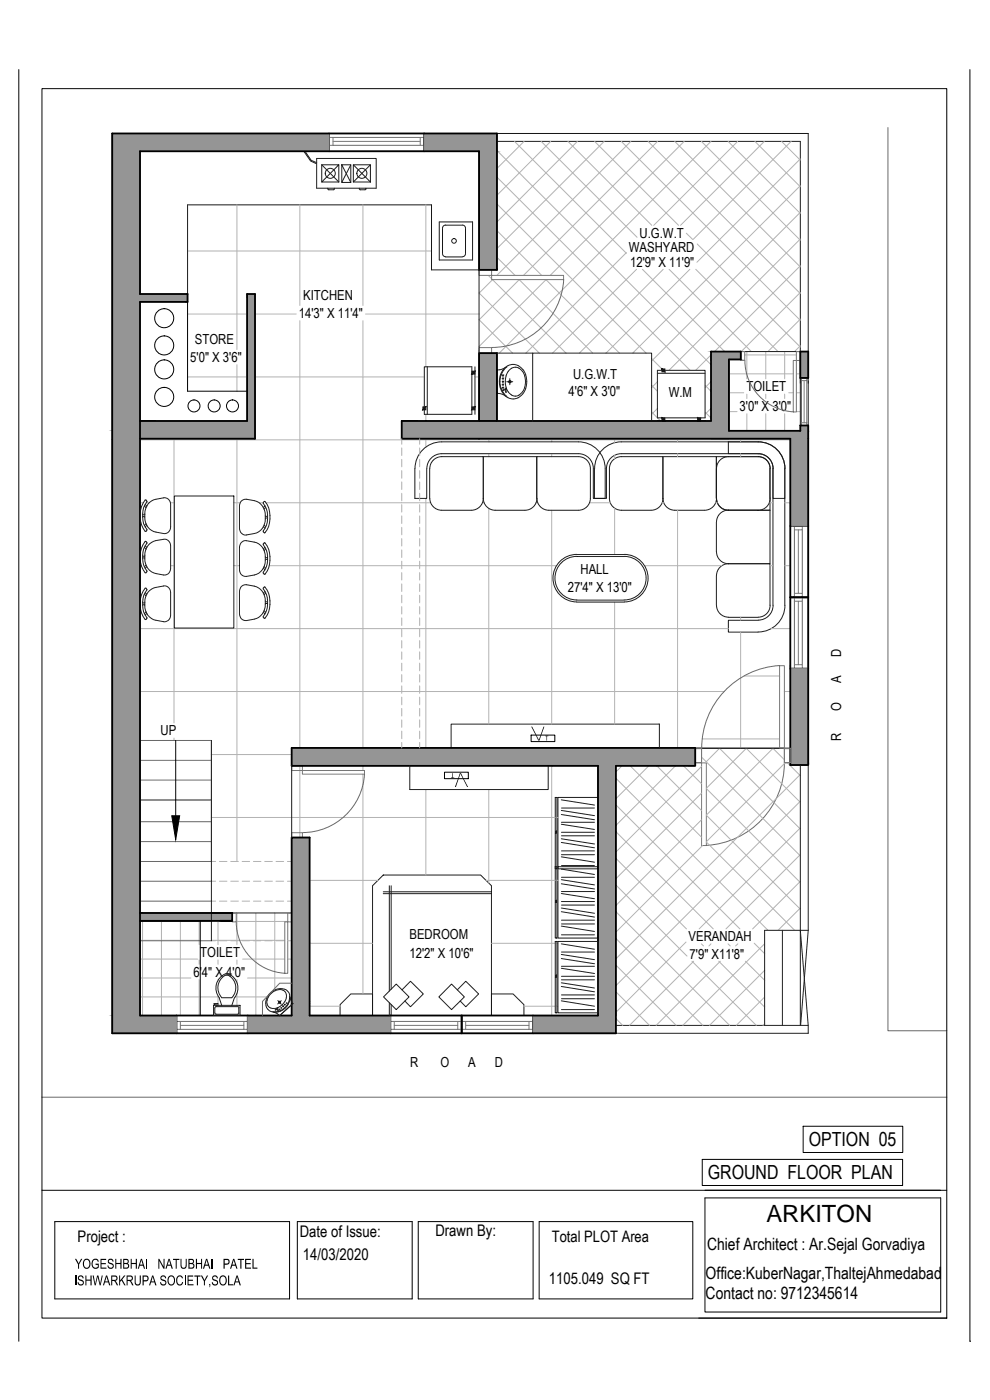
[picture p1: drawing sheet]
<svg xmlns="http://www.w3.org/2000/svg" width="297mm" height="420mm" viewBox="0 0 297 420" stroke-linecap="round" stroke-linejoin="round" font-family="sans-serif">
<!-- layer: window -->
<g fill="none" stroke="#696969" stroke-width=".3">
<path d="M266.4 38.3v271h17.7M33.7 40.1v270M99.9 41.2h26.2M99.9 43.6h26.2M169.1 83.9a21.7 21.7 0 0 1-21.6 20.4M223.5 108.2a15.5 15.5 0 0 0 14.6 15.4M240.5 114.2v12.7M242.1 114.2v12.7M238.4 159v19.1M240.7 159v19.1M233.9 199.7a24.8 24.8 0 0 0-23.4 24.8M238.4 180.4v19.1"/>
<path d="M240.7 180.4v19.1M42 222.2h21.4v36.3h-21.4M42 234.1h21.4M42 235.8v69M42 228.2h21.4M109.4 232.3a18.6 18.6 0 0 1-18.6 17.6M235.3 228.9a24.8 24.8 0 0 1-23.4 24.8M42 252.6h21.4M42 246.6h21.4M42 240.1h21.4M42 264.5h21.4M42 270.4h21.4"/>
<path d="M70.9 276.6a15.5 15.5 0 0 0 14.6 15.5M42 282.3h21.4M87.5 295.1h-3.6l-5.1 5.4v4.3M54.1 308.9h19.1M54.1 306.5h19.1M118.3 308.9h19M118.3 306.5h19M139.7 308.9h19M139.7 306.5h19M12.6 329.3h271.5"/>
</g>
<!-- layer: tiles -->
<g fill="none" stroke="#b2b2b2" stroke-width=".3">
<path d="M149.1 53.2l58 57.9M149.1 45.2l64.2 64.2M149.2 42.4l-.1 .2M154.4 42.4l33.5 33.6M157.2 42.4l-8.1 8.2M162.4 42.4l28.7 28.8M165.2 42.4l-16.1 16.2M170.4 42.4l25.2 25.2M173.2 42.4l-24.1 24.2M178.4 42.4l25.2 25.2M181.3 42.4l-32.2 32.2M186.4 42.4l53.7 53.8"/>
<path d="M189.3 42.4l-40.2 40.2M194.5 42.4l45.6 45.7M197.3 42.4l-40.2 40.2M202.5 42.4l37.6 37.7M205.3 42.4l-40.2 40.2M210.5 42.4l29.6 29.7M213.3 42.4l-63.5 63.6M218.5 42.4l21.6 21.7M221.3 42.4l-25.2 25.2M226.5 42.4l13.6 13.7M229.3 42.4l-25.1 25.2M234.5 42.4l5.6 5.7"/>
<path d="M237.4 42.4l-29.4 29.5M240.1 47.7l-31 31M240.1 55.7l-50.3 50.3M56.3 75.3h73.2M71.1 61.5v43.4M90 61.5v30.2M108.9 61.5v30.2M127.8 61.5v48.6M149.1 77.2l5.4 5.4M149.1 69.2l13.4 13.4M149.1 61.2l44.8 44.8M187.9 75.8l-30.1 30.2"/>
<path d="M205.9 70l1.9 1.9M209.2 73.2l30.9 31M240.1 63.7l-44.6 44.6M240.1 71.7l-39.4 39.4M240.1 79.8l-25.7 25.7M56.3 94.2h17.8M76.5 94.2h12.4M90 96.2v155.1M108.9 96.2v135M109.7 94.2h34M143.7 95.9l10.1 10.1M143.7 87.9l18.1 18.1"/>
<path d="M143.7 96l12.1-12.1 22.1 22.1M143.7 88l4.1-4.1 22 22.1M146.5 82.6l1 1.1M191 80.8l-25.2 25.2M192.8 80.8l24.6 24.7M199 80.8l-25.2 25.2M200.8 80.8l24.6 24.7M207 80.8l-25.2 25.2M208.8 80.8l24.6 24.7M240.1 87.8l-17.7 17.7M240.1 95.8l-9.7 9.7M56.3 113.1h17.8"/>
<path d="M71.1 109.4v8M76.5 113.1h50.8M142.5 113.1h1.2M144.1 104.3l-.4-.3 20.1-20.1 22.1 22.1M195.5 115.6l1.7 1.8M195.5 107.6l3.5 3.5M197.2 114.6l-1.7 1.7M211.6 115.6l1.7 1.8M213.3 106.5l-4.6 4.6M213.3 114.5l-1.7 1.8M218.7 112.2h19.3M218.7 117.9h4.5"/>
<path d="M223.4 106.5h15.5M224.1 105.5v8.2M224.1 118.3v1.3M229.8 105.5v8.2M229.8 118.3v1.3M235.4 105.5v8.2M235.4 118.3v1.3M236.7 117.9h1.3M238.9 117.9h1.2M238.9 112.2h1.2M240.1 103.8l-1.7 1.7M42 132h195.1"/>
<path d="M52.2 131.7v85.3M71.1 131.7v126.8M127.8 124.3v2M127.8 131.7v2.5M146.7 131.7v.9M146.7 136.2v.8M165.5 131.7v.9M165.5 136.2v.8M184.4 131.7v1.2M184.4 136.6v1.1M195.5 123.6l2.7 2.7M197.2 122.6l-1.7 1.7"/>
<path d="M203.3 131.7v.9M203.3 136.2v.8M210.5 125.4l-.7 .7M211.6 123.7l1.7 1.7M213.3 122.5l-1.7 1.8M218.7 129.2h21.4M218.7 123.5h2.5M222.2 131.7v.9M222.2 136.2v.8M224.1 124.2v5.1M229.8 124.2v5.1M235.4 124.2v5.1"/>
<path d="M238.9 123.5h1.2M42 150.9h1M43.9 150.9h.9M51.1 150.9h1.2M70.2 150.9h1.9M77.8 150.9h1.1M79.8 150.9h49.4M127.8 149.6v80.2M144.8 150.9h.5M146.7 152.6v64.7M160.8 150.9h.5M165.5 153.1v64.2"/>
<path d="M176.9 150.9h6.2M184.4 152.5v13.9M198.6 150.9h.6M203.3 153.1v76.7M214.7 150.9h.5M231 150.9h.9M235.5 150.9h1.6M42 169.8h.4M51.2 169.8h1.1M70.2 169.8h1.7M80.8 169.8h86.2M193.4 169.8h23.2"/>
<path d="M231 169.8h.9M235.5 169.8h1.6M42 188.7h176.5M184.4 180.7v36.6M222.2 185.3v.9M222.2 189.7v34.9M231.4 188.7h5.7M42 207.5h175.3M223.3 202.9h10.6M235.3 207.5h1.8M52.2 221.5v.7M63.4 226.5h145.2"/>
<path d="M108.9 232.3v66M127.8 237v25.6M146.7 224.5v5.3M146.7 237v28M165.5 224.5v85.6M184.4 224.5v85.6M184.8 233.6l45.6 45.6M186.6 229.8l-1.8 1.9M189.1 229.8l21.4 21.5M194.7 229.8l-9.9 9.9M197.1 229.8l13.4 13.5M202.7 229.8l-17.9 17.9"/>
<path d="M205.1 229.8l5.4 5.4M210.5 227.2l29.6 29.7M210.5 230l-25.7 25.7M210.5 238l-25.7 25.7M210.7 221.8h23.2M211.6 229l4.3-4.4 24.2 24.2M211.9 236.7l28.2 28.2M223.9 224.6l16.2 16.2M224 224.6l-12.1 12M231.9 224.6l3.4 3.4M232 224.6l-20.1 20M235.6 229l-23.7 23.6"/>
<path d="M236.3 229l3.8 3.8M240.1 232.4l-55.3 55.4M63.4 245.3h103.2M167.1 245.3h.3M179.4 245.3h5.4M184.8 257.6l21.2 21.2M184.8 249.6l29.2 29.2M184.8 241.6l37.2 37.2M210.5 246l-25.7 25.8M210.8 253.8l-26 26M211.9 252.7l26.5 26.5M211.9 244.7l28.2 28.2"/>
<path d="M240.1 240.5l-55.3 55.3M240.1 248.5l-30.3 30.3M240.1 256.5l-22.3 22.3M42 276.5h18.1M42.8 276.4v28.4M48.4 276.4v28.4M54.1 276.4v28.4M59.7 276.4v7.1M63.4 276.5h6.3M65.4 276.4v7.1M70.9 276.5h15.4M71.1 274v9.5"/>
<path d="M76.8 274v30.8M82.4 274v22.7M92.9 264.2h20.5M145.8 264.2h20.8M167.1 264.2h.3M179.4 264.2h5.4M184.8 273.6l34.1 34.1M184.8 265.6l21.3 21.3M240.1 264.5l-14.3 14.3M240.1 272.5l-6.7 6.7M42 299.2h23.6M42 293.5h15.3"/>
<path d="M42 287.8h17.3M42 282.2h18.1M59.7 288.1v1.3M59.7 294v10.8M63.4 282.2h22M65.4 288.1v1.3M65.4 294v.2M65.4 299v2.7M70.5 299.2h9.6M71.1 288.1v1.3M71.1 294v1.1M71.1 298v3.7"/>
<path d="M72.8 287.8h12.6M74.3 293.5h13.2M86.3 287.8h1.2M92.9 283.1h18.9M147.5 283.1h19.1M167.1 283.1h.3M179.4 283.1h5.4M184.8 297.7l10.1 10M184.8 289.7l18.1 18M184.8 281.7l26.1 26M205.8 282.7l-21 21.1M207.6 288.5l19.3 19.2"/>
<path d="M208.1 288.5l-19.2 19.2M210.5 283.3l.6 .6M213.3 283.3l-.6 .6M215.7 288.5l13.7 13.7M216.1 288.5l-19.2 19.2M218.5 283.3l.6 .6M221.4 283.3l-.7 .6M223.7 288.5l5.7 5.7M226.3 283.1l3.1 3.1M229.4 283.2l-24.5 24.5M229.4 291.2l-16.5 16.5M229.4 299.2l-8.5 8.5"/>
<path d="M92.9 302h9.1M157.2 302h9.4M167.1 302h.3M179.4 302h5.4M184.8 305.7l2 2M229.4 307.3l-.5 .4"/>
</g>
<!-- layer: furniture -->
<g fill="none" stroke="#1d1d1d" stroke-width=".3">
<path d="M91.2 45.4l2 2.9 1.7 .8M91.4 45.3l2 2.8 1.6 .7M95 47.6h17.9v8.9h-17.9zM96.5 49.5h5.2l-5.2 5.1h5.2M96.5 49.5l5.2 5.1M96.5 49.5v5.1M98.4 56.5l.1 .4 1.5 .1M100.3 56.5v.2M100.3 56.6l-.3 .4M101.7 49.5v5.1M102.5 49.5h2.8v5.3h-2.8zM102.5 49.5l2.8 5.3"/>
<path d="M105.3 49.5l-2.8 5.3M106 49.5h5.1v5.1h-5.1zM106 49.5l5.1 5.1M107.8 56.5l.3 .5 1.6-.1 .1-.4M111.1 49.5l-5.1 5.1M149.1 40.1h93.4v87.6M149.1 42.4h91v85.3M131.8 66.6h10v11.4h-10zM133.7 67.6h5M133.7 77.1h5M133.7 67.5a.95 .95 0 0 0-.9 1v7.6a.95 .95 0 0 0 .9 1M138.7 67.5a.95 .95 0 0 1 1 1v7.6a.95 .95 0 0 1-1 1"/>
<path d="M56.3 88.2v-26.7h73.2v19.5h14.2v25M127.3 110.1h14.3v14.2h-14.3zM128.2 110.1v14.2M142.5 110.1v14.2M149.1 106h10.7M149.8 111h-.7v7.1h.7M149.9 118.1l1.8 .8M150.2 112.5a5.4 5.4 0 0 0 3.4 7.2l1.9-.3M150.3 112.6l-.3 1.9 .3 2M150.4 116.5l.3 .7 1.2-.7M150.7 117.3l.5 .8M150.9 113.5l-.2 .2"/>
<path d="M150.9 113.5h.1M150.9 112.5l-.2 .3M150.9 112.5h.1M150.9 116.2l-.2 .3M150.9 116.2h.1M150.9 115.3l-.2 .3M150.9 115.3h.1M151 113.6l-.1 .2M151 112.6l-.1 .3M151 116.3l-.1 .3M151 115.4l-.1 .3M151.2 118.1l.9 .9"/>
<path d="M151.2 111l-.8 1.5M151.7 116.8l.1 1.1M151.7 110.2l-1.8 .8M151.7 116.9l-1 .5M152 116.7l-.2 .5 .2 .5M152 114.6h1.9M152.1 110.1l-.9 .9M153 113.6v1.9M153.5 118.5a5.1 5.1 0 0 1 .3-8.1 3.3 3.3 0 0 1 3.8 3.7 4.6 4.6 0 0 1-1.9 4.4M153.5 118.6a2.18 2.18 0 0 0 2.2 0M155.5 109.7l.3 .2a4.4 4.4 0 0 1 1.9 2.6M155.5 109.7a3.9 3.9 0 0 0-5.3 2.8"/>
<path d="M157.7 112.5a5.7 5.7 0 0 1-2.2 6.9M197.2 111.1h14.4v14.3h-14.4zM197.2 112h14.4M222.3 105.5h17.8M130 138.1a3.6 3.6 0 0 1 2.5-1.1h12.5v12.6a3.6 3.6 0 0 1-3.6 3.5h-8.9a3.6 3.6 0 0 1-3.5-3.5l-.1-9a3.9 3.9 0 0 1 1.1-2.5zM145 137h16.1v12.6v-12.6h12.5a3.6 3.6 0 0 1 3.5 3.6v9a3.6 3.6 0 0 1-3.5 3.5h-9a3.6 3.6 0 0 1-3.5-3.5 3.6 3.6 0 0 1-3.6 3.5h-8.9a3.6 3.6 0 0 1-3.6-3.5zM183.9 138.1a3.6 3.6 0 0 1 2.5-1.1h12.5v12.6a3.5 3.5 0 0 1-3.6 3.5h-8.9a3.6 3.6 0 0 1-3.5-3.5v-9a3.6 3.6 0 0 1 1-2.5zM195.5 126.1v-20.1h-35.7v20.3M197.2 126.3h14.4M218.5 132.6v3.6h9M218.5 137h9M218.6 137a3.6 3.6 0 0 0-3.6 3.6"/>
<path d="M227.5 136.2h-41.1a4.5 4.5 0 0 0-4.4 4.4v9h-3.6v-9a8.1 8.1 0 0 1 8-8h41.1a8 8 0 0 1 8 8M227.5 137h-12.6v12.6M227.5 136.2a4.5 4.5 0 0 1 4.5 4.4M227.5 137a3.6 3.6 0 0 1 3.6 3.6M42.8 154.5h.6M42.8 155h.6M43.3 151.8l.5 .6M43.5 150.1l.3-.1 .3 .4a8 8 0 0 0 0 8.7l-.4 .4a7.3 7.3 0 0 1-1.2-7.5zM43.6 151.4l.4 .5M43.8 157.2l-.5 .5M44 157.6l-.4 .6M44.9 150.8a6.6 6.6 0 0 1 4.6-1.4 1.97 1.97 0 0 1 1.7 2v6.7a1.9 1.9 0 0 1-2.1 2 5.8 5.8 0 0 1-4.7-1.9 6.4 6.4 0 0 1 .5-7.4z"/>
<path d="M52.3 148.9h17.9v39.6h-17.9zM72.4 150.4l.9-.5 .7-.1a5.8 5.8 0 0 1 4.7 2 5.6 5.6 0 0 1-1.7 8.1l-3 .6a1.91 1.91 0 0 1-2.1-1.9v-6.8zM79 158.1l.5 .5M79.3 150.5a7.6 7.6 0 0 1 0 9.4l-.3-.4a7.7 7.7 0 0 0 0-8.6zM79.3 157.6l.4 .5M79.5 151.8l-.5 .5M79.6 155h.7M79.6 155.5h.7M79.7 152.2l-.4 .6M124.5 140.6a8 8 0 0 1 8-8h41.1a8 8 0 0 1 8 8v9h-3.6v-9a4.5 4.5 0 0 0-4.5-4.4h-41a4.5 4.5 0 0 0-4.5 4.4v9h-3.5v-9M198.9 149.6v-12.6h16v12.6M198.9 149.6a3.6 3.6 0 0 0 3.6 3.5h8.9a3.6 3.6 0 0 0 3.6-3.5 3.6 3.6 0 0 0 3.6 3.5"/>
<path d="M214.9 140.6v9M214.9 156.7v8.9M218.6 153.1a3.6 3.6 0 0 0-3.6 3.6M231 149.6v-9v12.5h-12.5h12.5v16.1h-12.5h12.5v12.5M231.1 149.6a3.6 3.6 0 0 1-3.6 3.5M231.9 140.6v9h3.6v-9v41.1M231.9 140.6l.1 41a4.5 4.5 0 0 1-4.5 4.5M42.8 166.9h.6M42.8 167.4h.6M43.3 164.3l.5 .5M43.3 178.3l.5 .5M43.5 176.5h.3l.3 .4a8 8 0 0 0 0 8.7l-.4 .3a7.3 7.3 0 0 1-1.2-7.5z"/>
<path d="M43.6 162.5l.5 .3a8 8 0 0 0 0 8.7l-.4 .4a7.6 7.6 0 0 1-.1-9.4zM43.6 163.8l.4 .5M43.6 177.8l.4 .6M43.8 169.6l-.5 .5M44 170.1l-.4 .5M44.9 163.2a6.6 6.6 0 0 1 4.6-1.4 1.97 1.97 0 0 1 1.7 2v6.7a1.91 1.91 0 0 1-2.1 2.1 6 6 0 0 1-4.7-2 6.3 6.3 0 0 1 .5-7.4zM44.9 177.2a6.6 6.6 0 0 1 4.6-1.4 1.97 1.97 0 0 1 1.7 2.1v6.7a1.9 1.9 0 0 1-2.1 2 5.8 5.8 0 0 1-4.7-1.9 6.4 6.4 0 0 1 .5-7.5zM72.4 162.9l.9-.6h.7a5.7 5.7 0 0 1 4.7 1.9 5.6 5.6 0 0 1-1.7 8.2l-3 .6a1.91 1.91 0 0 1-2.1-2v-6.7zM72.4 176.1l1.2-.6a7.4 7.4 0 0 1 4.6 1.4 6 6 0 0 1-.6 8.4l-1.3 .5-2.3 .4a1.91 1.91 0 0 1-2.1-2v-6.7zM79 170.5l.5 .5M79.3 162.9a7.6 7.6 0 0 1 0 9.5l-.3-.4a7.7 7.7 0 0 0 0-8.7zM79.3 176.2v-.1a7.5 7.5 0 0 1 0 9.5l-.3-.4a7.7 7.7 0 0 0 0-8.7z"/>
<path d="M79.3 170l.4 .6M79.5 164.2l-.5 .5M79.5 177.5l-.5 .5M79.6 167.4h.7M79.6 167.9h.7M79.7 164.7l-.4 .5M79.7 177.9l-.4 .6M173 167h14.3M173 166.4h14.3M173.1 167a6.5 6.5 0 0 0-6.6 6.5 6.5 6.5 0 0 0 6.6 6.6M173.1 166.4a7.1 7.1 0 0 0-7.2 7.1 7.1 7.1 0 0 0 7.2 7.2M187.3 167a6.5 6.5 0 0 1 6.6 6.5 6.5 6.5 0 0 1-6.6 6.6"/>
<path d="M187.3 166.4a7.1 7.1 0 0 1 7.2 7.1 7.1 7.1 0 0 1-7.2 7.2M214.9 172.8v8.9M215 165.6a3.6 3.6 0 0 0 3.6 3.6 3.6 3.6 0 0 0-3.6 3.6M42.8 181.5h.6M42.8 180.9h.6M43.8 183.6l-.5 .6M44 184.1l-.4 .5M79 183.7l.5 .5M79.3 183.3l.4 .5M79.6 181.1h.7M79.6 180.6h.7M173 180.1h14.3"/>
<path d="M173 180.7h14.3M215 181.6a3.6 3.6 0 0 0 3.6 3.6M218.5 185.3h9M231.1 181.6a3.6 3.6 0 0 1-3.6 3.6M235.5 181.6a8.1 8.1 0 0 1-8 8.1h-9v-3.5h9M63.4 222.2v60.1M87.5 229.6v21.9M123 229.8v7.2h41.5v-7.2M135.4 224.5v-7.2h62.4v7.2M166.6 239.3h.5v10.1h-.3v.6h-.2zM167.4 239.3h12v21.4h-12zM208.7 224.6h28.6"/>
<path d="M240.1 229.6v78.1M242.5 229.6v49.6M166.8 249.5h.3v11.2h-.5v-10.6h.2zM168.4 244.4l10 1.6M168.4 247.4l10 1.5M168.4 243.2l10 1.6M168.4 240l10 1.6M168.4 251.7l10 1.6M168.4 257.1l10 1.7M168.4 252.8l10 1.6M168.5 250.8h9.9M168.5 249.8h9.9"/>
<path d="M168.5 246.8h9.9M168.5 242.5h9.9M168.5 255.4h9.9M168.5 259.8h9.9M168.5 256.5h9.9M69.7 274h17.8M115 262.6h29.2l3.3 3.2v39h-35.7v-39zM115 268.2h32.5M115 267.6h32.5M116.8 265.8v31.6M117.4 265.8v31.1M166.6 260.1h.5v10.1h-.3v.6h-.2z"/>
<path d="M166.8 270.3h.3v11.2h-.5v-10.6h.2zM167.4 260.1h12v21.4h-12zM168.4 265.2l10 1.6M168.4 268.2l10 1.5M168.4 264l10 1.6M168.4 260.8l10 1.6M168.4 272.5l10 1.6M168.4 277.9l10 1.6M168.4 273.6l10 1.6M168.5 271.6h9.9M168.5 270.6h9.9M168.5 267.6h9.9"/>
<path d="M168.5 263.3h9.9M168.5 276.2h9.9M168.5 277.3h9.9M234.8 279.2v28.5M240.1 279.2l2.4 28.5v2.4h-57.7M242.5 279.2l-2.3 28.5M242.5 279.2h-13.1v28.5M66.5 293.6a1.98 1.98 0 0 1 1.9-.9 1.98 1.98 0 0 1 1.6 1.4 4.3 4.3 0 0 1-.4 5.3h-3a4.3 4.3 0 0 1-.1-5.8zM67.7 292.2a4.6 4.6 0 0 0-1.9 7.2l.7 2.3M68.5 292.3h-.8M68.5 292.2a4.6 4.6 0 0 1 1.9 7.2l-.8 2.3M82.5 297.3l-1.5 1.3-.8 1.6"/>
<path d="M82.6 297.3a2.08 2.08 0 0 1 2.4-.1 2.08 2.08 0 0 1 .9 2.3M84 296.7l1.3 .2M84 296.7a4.3 4.3 0 0 0-3.8 6l1.2 .9M85.4 296.8a2.52 2.52 0 0 1 1.5 1.8M85.9 299.5a4.1 4.1 0 0 1-4.6 3M86.9 299a4.6 4.6 0 0 1-3.3 4.5M86.9 298.6a3.6 3.6 0 0 1-.4 2.7M87.1 299.3l.3 1.1 .5 .8-4.1 3.7-.6-.7-1.1-.4M118.9 295.3l3.8 3.9-3.8 3.8-3.8-3.8zM120.6 297.1l2.6-2.6 3.8 3.8-3.8 3.8-1.7-1.7M135.5 295.3l3.8 3.9-3.8 3.8-3.8-3.8zM137.2 297.1l2.6-2.6 3.8 3.8-3.8 3.8-1.7-1.7"/>
<path d="M147.5 298.3h6.4l3.3 3.2v3.3h-9.7zM166.6 282.5h.5v10.2h-.3v.6h-.2zM166.8 292.7h.3v11.3h-.5v-10.7h.2zM167.4 282.5h12v21.5h-12zM168.4 287.7l10 1.5M168.4 290.6l10 1.6M168.4 286.4l10 1.6M168.4 283.3l10 1.6M168.4 295l10 1.5M168.4 296.1l10 1.6M168.5 280.6h9.9M168.5 294.1h9.9"/>
<path d="M168.5 293h9.9M168.5 290h9.9M168.5 285.7h9.9M168.5 298.6h9.9M168.5 299.7h9.9M64.1 301.7h7.9v3.1h-7.9zM64.4 302.5v1.5M64.5 304l.4 .3M64.8 302.1h6.5M64.8 304.4h6.5M64.9 302.1l-.4 .4M65 301.7v-.1h-.8v-.4h1.2v.5"/>
<path d="M71.3 302.1l.4 .4M71.6 302.5v1.5M71.7 304l-.4 .3M80.1 300.2a1.91 1.91 0 0 0 1.2 2.3M81.8 303.6l1 .1M83.1 302.5l-.6 .5M83.2 302.7l.2 .9M83.2 302.7l-.6 .5M83.3 302.4l.3 1.1M83.4 300.3l.9 1M83.5 303.6l-.7 .1M83.9 302.8l-.1 .3"/>
<path d="M84 302.9l-.1 .2M84.2 303.4a3.7 3.7 0 0 1-2.8 .2M84.4 302.4l-.1 .2M84.4 300.3l-1.1 1M84.5 302.4l-.1 .2M85.4 301.4v.2M85.6 301.4l-.1 .2M86 300.9l-.1 .2M86.1 301l-.1 .2M86.5 301.4a5.1 5.1 0 0 1-2.3 2.1M102 301.5l3.3-3.2h6.5v6.5h-9.8zM116.8 300.9v3.9"/>
<path d="M117.4 301.4v3.4M168.4 300.4l10 1.6M168.5 303h9.9M184.8 307.7h57.7"/>
<circle cx="99.1" cy="52" r="1.5"/>
<circle cx="108.6" cy="52" r="1.5"/>
<circle cx="136.2" cy="72.3" r=".7"/>
<circle cx="150.9" cy="114.5" r=".19"/>
<circle cx="153" cy="114.5" r=".28"/>
<circle cx="153" cy="114.5" r=".36"/>
<circle cx="83.9" cy="300.8" r=".23"/>
<circle cx="83.9" cy="300.8" r=".28"/>
<circle cx="85" cy="302" r=".15"/>
</g>
<!-- layer: frame -->
<g fill="none" stroke="#777" stroke-width=".3">
<path d="M98.7 41.2h1.2v2.4h-1.2zM99.9 42.4h26.2M126.1 41.2h1.2v2.4h-1.2zM143.7 81h3.8v1.6h-3.8zM147.5 82.6h21.6v1.3h-21.6zM143.7 104.3h3.8v1.7h-3.8zM222.3 105.5h1.1v2.7h-1.1zM238 108.2h.9v15.4h-.9zM238.9 105.5h1.2v2.7h-1.2zM240.5 113.4h1.6v.8h-1.6zM241.3 114.2v12.7M240.5 126.9h1.6v.8h-1.6z"/>
<path d="M238.4 157.8h2.3v1.2h-2.3zM239.5 159v19.1M238.4 178.1h2.3v1.2h-2.3zM238.4 179.3h2.3v1.1h-2.3zM233.9 199.8h1.4v24.8h-1.4zM238.4 199.5h2.3v1.2h-2.3zM239.5 180.4v19.1M87.5 229.8h3.2v1.4h-3.2zM90.7 231.2h18.7v1.1h-18.7zM208.6 224.7h1.9v4.3h-1.9zM208.6 224.6h1.9v4.3h-1.9zM210.5 229h1.4v24.8h-1.4z"/>
<path d="M235.3 224.7h2v4.3h-2zM235.3 224.6h2v4.3h-2zM87.5 249.9h3.2v1.4h-3.2zM69.7 274h1.2v2.7h-1.2zM85.4 276.7h.9v15.4h-.9zM86.3 274h1.2v2.7h-1.2zM52.9 306.5h1.2v2.4h-1.2zM54.1 307.7h19.1M73.2 306.5h1.2v2.4h-1.2zM117.1 306.5h1.2v2.4h-1.2zM118.3 307.7h19M137.3 306.5h1.2v2.4h-1.2z"/>
<path d="M138.5 306.5h1.2v2.4h-1.2zM139.7 307.7h19M158.7 306.5h1.2v2.4h-1.2z"/>
</g>
<!-- layer: stair -->
<path d="M98.7 45.4h28.6M98.7 40.1h28.6M237.1 157.8v42.9M242.5 157.8v42.9M52.9 304.8h21.5M52.9 310.1h21.5M117.1 304.8h42.8M117.1 310.1h42.8" fill="none" stroke="#9f9f9f" stroke-width=".3"/>
<!-- layer: wall -->
<g fill="none" stroke="#000" stroke-width=".55">
<path d="M33.7 40.1h115.4v40.9h-5.4v-35.6h-101.7v42.8h14.3v2.4h-14.3v214.2h45.5v-53.5h5.4v53.5h86.5v-75h-91.9v-5.3h121.1v5.3h-23.8v80.3h-151.1zM98.7 40.1v5.3M127.3 40.1v5.3M240.1 105.5h2.4v7.9h-2.4zM42 126.3h32.1v-38.1h2.4v43.5h-34.5M120.5 126.3h92.8v-20.8h9v2.4h-3.6v21.4h21.4v-1.6h2.4v101.9h-5.4v-97.9h-116.6zM143.7 126.3v-20.3h5.4v20.3M237.1 157.8h5.4M237.1 179.3h5.4M237.1 200.7h5.4M42 274h27.7v2.4h-3.6M42 276.4h27.7"/>
<path d="M52.9 304.8v5.3M74.4 304.8v5.3M117.1 304.8v5.3M138.5 304.8v5.3M159.9 304.8v5.3"/>
</g>
<!-- layer: dimension -->
<g fill="none" stroke="#000" stroke-width=".3">
<path d="M56.3 90.6v26.8h17.8M213.3 131.7h5.4M52.7 222.2v22.6M60.1 276.4v28.4M241 338h29.9v7.9h-29.9zM210.7 348h60.1v7.8h-60.1z"/>
<circle cx="49.3" cy="95.5" r="2.86"/>
<circle cx="49.3" cy="103.7" r="2.86"/>
<circle cx="49.3" cy="119.1" r="2.86"/>
<circle cx="49.3" cy="110.9" r="2.86"/>
<circle cx="58.2" cy="121.8" r="1.8"/>
<circle cx="64.3" cy="121.8" r="1.8"/>
<circle cx="69.8" cy="121.8" r="1.8"/>
</g>
<!-- layer: chhaja -->
<g fill="none" stroke="#b2b2b2" stroke-width=".3">
<path d="M120.5 131.7v1.6M120.5 134.4v2.3M120.5 137.9v2.2M125.9 131.7v1.6M125.9 134.4v2.3M125.9 137.9v2.2M120.5 141.2v2.3M120.5 144.6v2.3M120.5 148.1v2.2M120.5 151.4v2.3M120.5 154.8v2.3M120.5 158.3v2.2"/>
<path d="M125.9 141.2v2.3M125.9 144.6v2.3M125.9 148.1v2.2M125.9 151.4v2.3M125.9 154.8v2.3M125.9 158.3v2.2M120.5 161.6v2.3M120.5 165v2.3M120.5 168.4v2.3M120.5 171.8v2.3M120.5 175.2v2.3M120.5 178.6v2.3"/>
<path d="M125.9 161.6v2.3M125.9 165v2.3M125.9 168.4v2.3M125.9 171.8v2.3M125.9 175.2v2.3M125.9 178.6v2.3M120.5 182v2.3M120.5 185.4v2.3M120.5 188.8v2.3M120.5 192.2v2.3M120.5 195.6v2.3M120.5 199v2.3"/>
<path d="M125.9 182v2.3M125.9 185.4v2.3M125.9 188.8v2.3M125.9 192.2v2.3M125.9 195.6v2.3M125.9 199v2.3M120.5 202.5v2.2M120.5 205.8v2.3M120.5 209.2v2.3M120.5 212.6v2.3M120.5 216v2.3M120.5 219.4v2.3"/>
<path d="M125.9 202.5v2.2M125.9 205.8v2.3M125.9 209.2v2.3M125.9 212.6v2.3M125.9 216v2.3M125.9 219.4v2.3M120.5 222.8v1.7M125.9 222.8v1.7M63.4 258.5h1.3M65.8 258.5h2.3M69.2 258.5h2.3M72.7 258.5h2.2"/>
<path d="M76 258.5h2.3M79.4 258.5h2.3M82.8 258.5h2.3M86.2 258.5h1.3M63.4 264.5h1.3M63.4 270.4h1.3M65.8 264.5h2.3M65.8 270.4h2.3M66.1 276.4h1.2M68.5 276.4h1.2M69.2 264.5h2.3M69.2 270.4h2.3"/>
<path d="M72.7 264.5h2.2M72.7 270.4h2.2M76 264.5h2.3M76 270.4h2.3M79.4 264.5h2.3M79.4 270.4h2.3M82.8 264.5h2.3M82.8 270.4h2.3M86.2 264.5h1.3M86.2 270.4h1.3M63.4 282.3h1.3M65.8 282.3h2.3"/>
<path d="M69.2 282.3h2.3M72.7 282.3h2.2M76 282.3h2.3M79.4 282.3h2.3M82.8 282.3h2.3M86.2 282.3h1.3"/>
</g>
<!-- layer: electric -->
<path d="M135.7 232h.2v1.4h.4v.1h-1v-.1h.4zM138 232l.4 .1 2 4.1h-.3l-2-4-1.3 4h-.3zM159.4 218.1h.3l2 4 1.4-4h.2l-1.4 4.2h-.4zM163.6 220.8h.9v.2h-.4v1.3h-.1v-1.3h-.4z" fill="#000"/>
<path d="M133.4 231.7h7.1v2h-7.1zM159.4 220.6h7.1v2h-7.1z" fill="none" stroke="#000" stroke-width=".3"/>
<!-- layer: FINA -->
<path d="M12.6 26.6h271.5v369h-271.5zM12.6 357.2h271.5M211.5 359.5h70.8v34.3h-70.8zM16.4 366.6h70.5v23.2h-70.5zM89.2 366.6h34.5v23.2h-34.5zM125.5 366.6h34.4v23.2h-34.4zM161.8 366.6h46.1v23.2h-46.1zM209.6 395.6h74.5" fill="none" stroke="#000" stroke-width=".3"/>
<!-- layer: 0 -->
<path d="M5.6 20.9v381.6M291 20.9v381.6M291 402.5h.1" fill="none" stroke="#000" stroke-width=".3"/>
<!-- layer: text -->
<g fill="#000">
<path d="M22.5 377.8h.4l.7 1.4 .7-1.4h.4l-1 1.7v1.3h-.3v-1.3zM32.4 378.1l.4-.3h.7l.5 .4 .1 .4h-.3l-.4-.5h-.5l-.2 .3 .1 .5 1 .3 .3 .5v.7l-.5 .4h-.8l-.5-.5-.1-.5h.3l.2 .5 .4 .2 .5-.1 .2-.3-.1-.5-1.2-.5zM51.9 377.8h1.9v.3h-.8v2.7h-.3v-2.7h-.8zM54.2 377.8h.3v2.2l.4 .5 .7-.3 .1-2.4h.3v2.4l-.6 .6h-.7l-.4-.4zM71.3 377.8h1.9v.3h-.8v2.7h-.3v-2.7h-.8zM23.5 383l.9-.3 .6 .4 .1 .5-.3 .1-.1-.4-.3-.2-.7 .3 .1 .5 1.1 .4 .3 .4-.1 .6-.4 .5h-.7l-.6-.5-.1-.5h.3l.1 .4 .4 .3 .5-.1 .3-.3-.2-.5-1.3-.7zM25.6 382.8h.3v1.2h1.2v-1.2h.4v3h-.4v-1.4h-1.2v1.4h-.3zM27.7 378.2l.6-.4 1.1 .2 .2 .6-.2 .1-.4-.6-.8 .1-.3 .4-.1 .9 .4 .8 .6 .2 .6-.3v-.6h-.7v-.4h.9l-.1 1.3-1.1 .3-.6-.3-.4-1.1zM27.8 382.8h.3l.4 2.5 .6-2.5h.4l.5 2.5 .5-2.5h.3l-.6 3h-.3l-.6-2.7-.6 2.7h-.3zM30.2 377.8h1.6v.3h-1.3v1h1.3v.3h-1.3v1h1.4v.4h-1.7zM34.6 377.8h.3v1.2h1.2v-1.2h.4v3h-.4v-1.4h-1.2v1.4h-.3zM35.7 382.8h.3v1.5l1.2-1.5h.4l-.9 1.2 1 1.8h-.4l-.8-1.5-.5 .4v1.1h-.3z"/>
<path d="M39.2 377.8h.3v1.2h1.2v-1.2h.4v3h-.4v-1.4h-1.2v1.4h-.3zM40.4 382.8h.3v2.1l.4 .6 .7-.3 .1-2.4h.4l-.1 2.3-.4 .7h-.9l-.5-.6zM47.5 377.8h.3l1.3 2.3v-2.3h.3v3h-.4l-1.2-2.4v2.4h-.3zM48.2 383.1l.4-.3 .6-.1 .6 .6v.3l-.3 .1v-.4l-.4-.2-.6 .1-.1 .3 .1 .3 1.3 .7 .1 .8-.4 .5h-.8l-.6-.4-.1-.6h.3l.1 .4 .4 .3 .6-.1 .2-.4-.1-.3-1.3-.7zM53.2 383l1-.3 .6 .6 .1 .3-.3 .1-.3-.5-.5-.1-.6 .6v1.2l.4 .5 .6 .1 .4-.8 .4 .1-.7 1h-.6l-.7-.6-.2-1.3zM56.3 382.8h1.7v.3h-1.4v1h1.3v.3h-1.3v1h1.5v.4h-1.8zM58.3 382.8h1.9v.3h-.8v2.7h-.3v-2.7h-.8zM58.8 377.8h.3v1.2h1.2v-1.2h.3v3h-.3v-1.4h-1.2v1.4h-.3zM60.3 382.8h.3l.8 1.4 .7-1.4h.4l-1 1.7v1.3h-.3v-1.3zM62.8 385.3h.3v.7l-.3 .3zM63.9 382.9l1.1-.1 .3 .5 .1 .3-.3 .1-.5-.6-.5 .1-.2 .2 .2 .5 1.3 .6-.1 .9-.5 .4-.9-.1-.3-.6v-.3h.3v.3l.5 .4h.3l.4-.4-.1-.5-1.2-.5-.2-.7zM68.4 382.8h.4v2.6h1.1v.4h-1.5z"/>
<path d="M73.5 377.8h1.8v.3h-1.4v1h1.3v.3h-1.3v1h1.4v.4h-1.8zM75.7 377.8h.4v2.6h1.1v.4h-1.5z"/>
<path d="M25.2 378.1l.5-.3h.6l.7 .6 .1 1.6-.7 .8h-.8l-.6-.7-.1-1.2zM25.6 378.2l-.4 .7v.9l.4 .6 .6 .1 .6-.7-.1-1.2-.4-.5z"/>
<path d="M37 377.8h1.1l.5 .4v.6l-.3 .4 .4 .2v.7l-.4 .6-1.3 .1zM37.3 378.1v.9l1-.1-.1-.7zM37.3 379.4v1l1-.1v-.8z"/>
<path d="M56.5 377.8h1.2l.5 .4v.7l-.3 .3 .4 .3v.5l-.3 .7-1.5 .1zM56.9 378.1v.9l1-.1-.1-.7zM56.9 379.4v1l1-.1v-.8z"/>
<path d="M67.1 377.8h1.2l.6 .6-.3 1-1.2 .2v1.2h-.3zM67.4 378.1v1.1h.8l.3-.2v-.7z"/>
<path d="M31.8 382.8h.3l1 3h-.4l-.2-.9h-1l-.3 .9h-.3zM31.9 383.1l-.3 1.5h.8z"/>
<path d="M33.4 382.8h1.3l.4 .2 .1 .9-.6 .5 .8 1.4-.4-.1-.8-1.3h-.5v1.4h-.3zM33.7 383.1v1l1.2-.2v-.5l-.2-.2z"/>
<path d="M38 382.8h1.3l.5 .3v.8l-.6 .5 .9 1.4-.5-.1-.8-1.3h-.5v1.4h-.3zM38.3 383.1v1l1.2-.2 .1-.5-.3-.2z"/>
<path d="M42.8 382.8h1.3l.5 .7-.3 .9-1.2 .2v1.2h-.3zM43.1 383.1v1.1l1.1-.1 .1-.6-.3-.3z"/>
<path d="M42.3 377.8h.3l.9 3h-.3l-.3-.9h-1l-.2 .9h-.4zM42.4 378.1l-.4 1.4h.8z"/>
<path d="M45.6 382.8h.4l1 3h-.4l-.3-.9h-1l-.2 .9h-.4zM45.8 383.1l-.4 1.5h.8z"/>
<path d="M50.6 383.1l1-.4 .8 .7 .1 1.5-.7 .9-.9-.1-.6-.7v-1.1zM50.9 383.2l-.3 .7v1l.4 .5 .6 .1 .6-.8-.1-1.1-.4-.5z"/>
<path d="M50.6 377.8h.3l1 3h-.4l-.3-.9h-1l-.2 .9h-.4zM50.7 378.1l-.4 1.4h.9z"/>
<path d="M61.8 377.8h.4l.9 3h-.3l-.3-.9h-1l-.3 .9h-.3zM62 378.1l-.4 1.4h.8z"/>
<path d="M66.1 383.2l.4-.4 .7-.1 .6 .6 .2 1.3-.6 1.1-.9 .1-.6-.6-.1-1.1zM66.5 383.2l-.4 .6v1l.5 .6 .6 .1 .5-.6v-1.2l-.6-.6z"/>
<path d="M69.9 377.8h.4l1 3h-.4l-.3-.9h-.9l-.3 .9h-.4zM70.1 378.1l-.4 1.4h.8z"/>
<path d="M71 382.8h.3l1 3h-.4l-.3-.9h-1l-.2 .9h-.4zM71.1 383.1l-.4 1.5h.8z"/>
</g>
<path d="M44 377.8v3M55.5 382.8v3" fill="none" stroke="#000" stroke-width=".3"/>
<path d="M63.6 377.8v3M22.7 382.8v3" fill="none" stroke="#000" stroke-width=".34"/>
<!-- layer: furniture -->
<g fill="#1d1d1d" stroke="#1d1d1d" stroke-width=".3">
<path d="M126.9 122.1v.9l.9-.9zM127.8 122.1v.9h-.9z"/>
<path d="M141.6 111.4v.9l.9-.9zM141.6 112.3l.9-.9v.9z"/>
<path d="M141.6 122.1v.9l.9-.9zM141.6 123l.9-.9v.9z"/>
<path d="M198.6 110.7l.9 .9v-.9zM198.6 110.7l.9 .9h-.9z"/>
<path d="M209.3 125.4l.9 .9v-.9zM209.3 125.4l.9 .9h-.9z"/>
<path d="M198.6 125.4l.9 .9v-.9zM198.6 125.4l.9 .9h-.9z"/>
</g>
<g fill="#939598" stroke="#939598" stroke-width=".3">
<path d="M127.3 40.1l21.8 5.3v-5.3zM127.3 40.1l21.8 5.3h-21.8z"/>
<path d="M33.7 40.1l65 5.3v-5.3zM33.7 40.1l65 5.3h-65z"/>
<path d="M143.7 45.4l5.4 35.6v-35.6zM143.7 45.4l5.4 35.6h-5.4z"/>
<path d="M33.7 45.4l8.3 42.8v-42.8zM33.7 45.4l8.3 42.8h-8.3z"/>
<path d="M33.7 88.2l22.6 2.4v-2.4zM33.7 88.2l22.6 2.4h-22.6z"/>
<path d="M213.3 105.5l9 2.4v-2.4zM213.3 105.5l9 2.4h-9z"/>
<path d="M240.1 105.5l2.4 7.9v-7.9zM240.1 105.5l2.4 7.9h-2.4z"/>
<path d="M213.3 107.9l5.4 18.4v-18.4zM213.3 107.9l5.4 18.4h-5.4z"/>
<path d="M143.7 106l5.4 20.3v-20.3zM143.7 106l5.4 20.3h-5.4z"/>
<path d="M74.1 88.2l2.4 38.1v-38.1zM74.1 88.2l2.4 38.1h-2.4z"/>
<path d="M33.7 90.6l8.3 35.7v-35.7zM33.7 90.6l8.3 35.7h-8.3z"/>
<path d="M42 126.3l34.5 1.1v-1.1zM42 126.3l34.5 1.1h-34.5z"/>
<path d="M33.7 126.3l8.3 1.1v-1.1zM33.7 126.3l8.3 1.1h-8.3z"/>
<path d="M42 127.4l34.5 .3v-.3zM42 127.4l34.5 .3h-34.5z"/>
<path d="M33.7 127.4l8.3 .3v-.3zM33.7 127.4l8.3 .3h-8.3z"/>
<path d="M240.1 127.7l2.4 1.6v-1.6zM240.1 127.7l2.4 1.6h-2.4z"/>
<path d="M120.5 126.3l98.2 3v-3zM120.5 126.3l98.2 3h-98.2z"/>
<path d="M42 127.7l34.5 1.6v-1.6zM42 127.7l34.5 1.6h-34.5z"/>
<path d="M33.7 127.7l8.3 1.6v-1.6zM33.7 127.7l8.3 1.6h-8.3z"/>
<path d="M120.5 129.3l122 2.4v-2.4zM120.5 129.3l122 2.4h-122z"/>
<path d="M42 129.3l34.5 2.4v-2.4zM42 129.3l34.5 2.4h-34.5z"/>
<path d="M33.7 129.3l8.3 2.4v-2.4zM33.7 129.3l8.3 2.4h-8.3z"/>
<path d="M237.1 131.7l5.4 26.1v-26.1zM237.1 131.7l5.4 26.1h-5.4z"/>
<path d="M237.1 200.7l5.4 23.9v-23.9zM237.1 200.7l5.4 23.9h-5.4z"/>
<path d="M237.3 224.6l5.2 4.4v-4.4zM237.3 224.6l5.2 4.4h-5.2z"/>
<path d="M237.1 229l5.4 .6v-.6zM237.1 229l5.4 .6h-5.4z"/>
<path d="M87.5 224.5l121.1 5.3v-5.3zM87.5 224.5l121.1 5.3h-121.1z"/>
<path d="M87.5 251.3l5.4 .2v-.2zM87.5 251.3l5.4 .2h-5.4z"/>
<path d="M87.5 251.5l5.4 49.3v-49.3zM87.5 251.5l5.4 49.3h-5.4z"/>
<path d="M87.5 300.8l5.4 .4v-.4zM87.5 300.8l5.4 .4h-5z"/>
<path d="M87.9 301.2l5 .3v-.3zM87.5 301.5l.4-.3 5 .3z"/>
<path d="M179.4 229.8l5.4 75v-75zM179.4 229.8l5.4 75h-5.4z"/>
<path d="M87.5 301.5l5.4 3.3v-3.3zM87.5 301.5l5.4 3.3h-5.4z"/>
<path d="M33.7 131.7l8.3 173.1v-173.1zM33.7 131.7l8.3 173.1h-8.3z"/>
<path d="M83.9 304.8l33.2 .1zM83.8 304.9h33.3z"/>
<path d="M74.4 304.8l9.4 .1zM74.4 304.8l9.4 .1z"/>
<path d="M159.9 304.8l24.9 5.3v-5.3zM159.9 304.8l24.9 5.3h-24.9z"/>
<path d="M74.4 304.9l42.7 5.2v-5.2zM74.4 304.9l42.7 5.2h-42.7z"/>
<path d="M33.7 304.8l19.2 5.3v-5.3zM33.7 304.8l19.2 5.3h-19.2z"/>
<path d="M42 274l21.4 2.4v-2.4zM42 274l21.4 2.4h-21.4z"/>
<path d="M63.4 274l6.3 2.4v-2.4zM63.4 274l6.3 2.4h-6.3z"/>
</g>
<!-- layer: dimension -->
<path d="M51.5 244.8h2.4l-1.2 7.2z" fill="#000" stroke="#000" stroke-width=".3"/>
<text font-size="7.1" x="230" y="366.8">ARKITON</text>
<g font-size="5.8">
<text x="242.7" y="343.9">OPTION 05</text>
<text x="212.4" y="353.8">GROUND FLOOR PLAN</text>
</g>
<g font-size="5.1">
<text x="212.1" y="375.2">Chief Architect : Ar.Sejal Gorvadiya</text>
<text x="211.7" y="383.8">Office:KuberNagar,ThaltejAhmedabad</text>
<text x="211.7" y="389.9">Contact no: 9712345614</text>
</g>
<g font-size="4.8">
<text x="89.9" y="371.2">Date of Issue:</text>
<text x="130.7" y="370.8">Drawn By:</text>
<text x="23.3" y="372.8">Project :</text>
<text x="90.9" y="378.2">14/03/2020</text>
<text x="164.7" y="385.3">1105.049 SQ FT</text>
</g>
<text font-size="4.7" x="165.6" y="372.8">Total PLOT Area</text>
<g font-size="4.2">
<text x="191.9" y="71.4">U.G.W.T</text>
<text x="188.7" y="75.6">WASHYARD</text>
<text x="189.1" y="80">12'9&quot; X 11'9&quot;</text>
<text x="89.6" y="95.4">14'3&quot; X 11'4&quot;</text>
<text x="91" y="90">KITCHEN</text>
<text x="58.5" y="103.2">STORE</text>
<text x="57.1" y="108.6">5'0&quot; X 3'6&quot;</text>
<text x="171.9" y="113.6">U.G.W.T</text>
<text x="170.6" y="118.8">4'6&quot; X 3'0&quot;</text>
<text x="200.6" y="119">W.M</text>
<text x="224" y="117.5">TOILET</text>
<text x="221.9" y="123.3">3'0&quot; X 3'0&quot;</text>
<text x="174.2" y="172.2">HALL</text>
<text x="170.4" y="177.7">27'4&quot; X 13'0&quot;</text>
<text x="252.4" y="197.1" transform="rotate(-90 252.4 197.1)">D</text>
<text x="252.4" y="205" transform="rotate(-90 252.4 205)">A</text>
<text x="252.4" y="213.4" transform="rotate(-90 252.4 213.4)">O</text>
<text x="48.2" y="220.7">UP</text>
<text x="252.4" y="222.5" transform="rotate(-90 252.4 222.5)">R</text>
<text x="122.9" y="281.9">BEDROOM</text>
<text x="60.1" y="287.3">TOILET</text>
<text x="122.9" y="287.4">12'2&quot; X 10'6&quot;</text>
<text x="206.6" y="282.5">VERANDAH</text>
<text x="206.9" y="287.7">7'9&quot; X11'8&quot;</text>
<text x="58.1" y="293.2">6'4&quot; X 4'0&quot;</text>
<text x="123.1" y="320.3">R</text>
<text x="132.2" y="320.3">O</text>
<text x="140.5" y="320.3">A</text>
<text x="148.5" y="320.3">D</text>
</g>
</svg>
